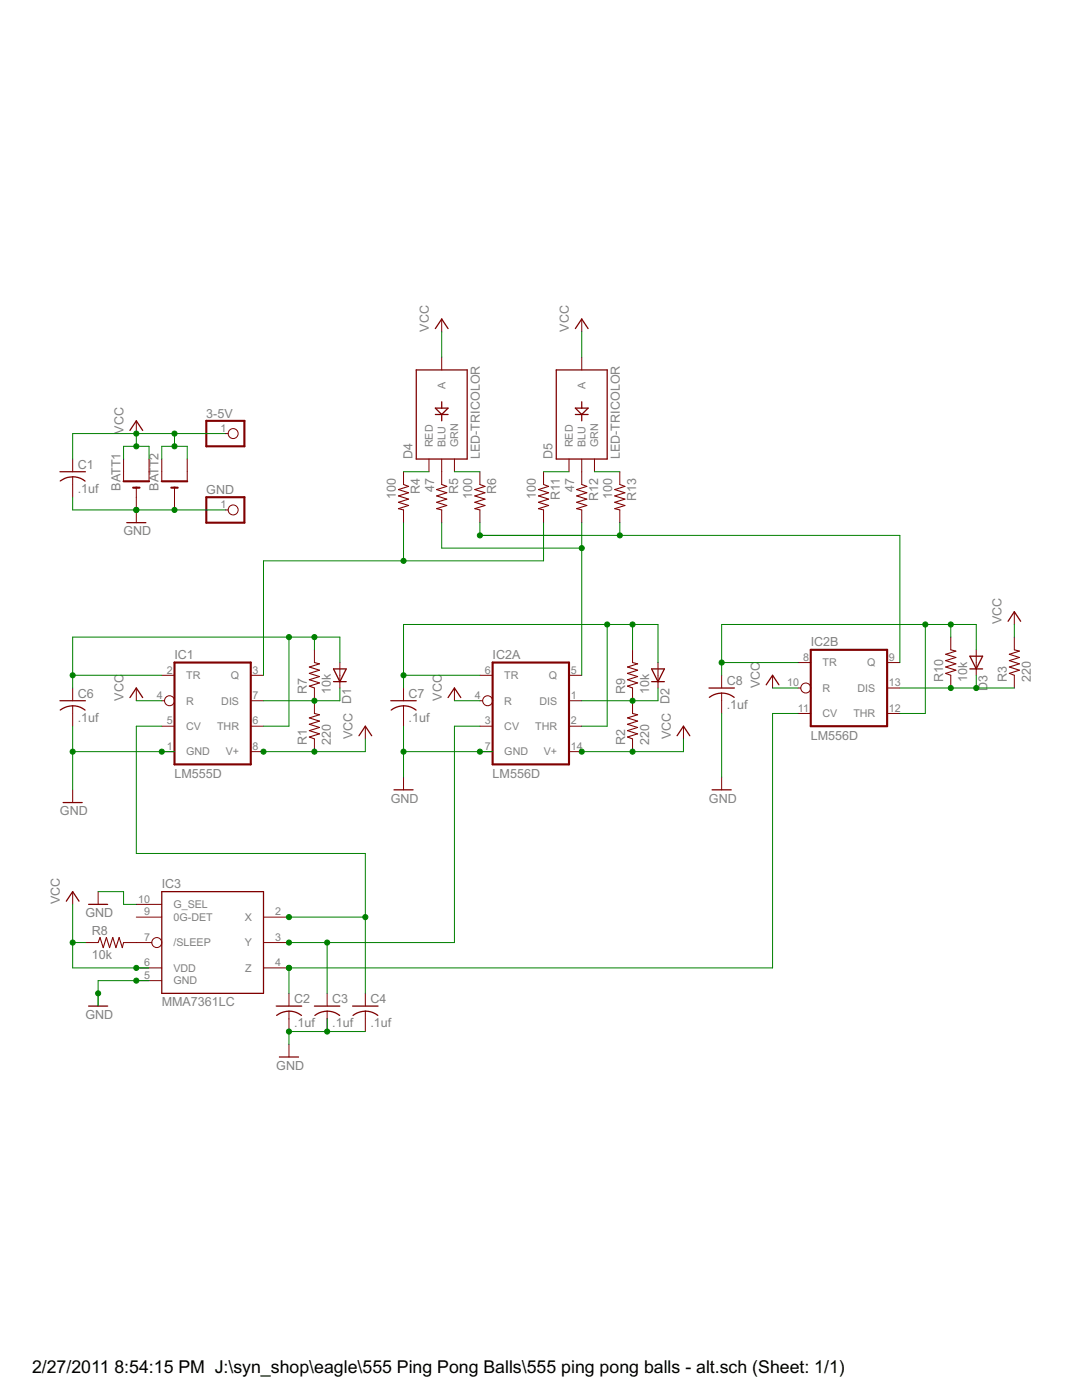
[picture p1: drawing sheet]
<svg xmlns="http://www.w3.org/2000/svg" width="216mm" height="279mm" viewBox="0 0 216 279" stroke-linecap="round" stroke-linejoin="round" font-family="sans-serif">
<g fill="#800000" stroke="#800000" stroke-width=".42">
<path d="M26.6 97.3h.6z"/>
<path d="M27.2 97.3h.6z"/>
<path d="M24.7 96.1h5z"/>
<path d="M41.2 89.1h7.6z"/>
<path d="M48.8 84v5.1z"/>
<path d="M41.2 84h7.6z"/>
<path d="M41.2 84v5.1z"/>
<path d="M41.2 104.3h7.6z"/>
<path d="M48.8 99.2v5.1z"/>
<path d="M41.2 99.2h7.6z"/>
<path d="M41.2 99.2v5.1z"/>
<path d="M34.8 152.5h15.2z"/>
<path d="M50 132.2v20.3z"/>
<path d="M34.8 132.2h15.2z"/>
<path d="M34.8 132.2v20.3z"/>
<path d="M98.3 152.5h15.2z"/>
<path d="M113.5 132.2v20.3z"/>
<path d="M98.3 132.2h15.2z"/>
<path d="M98.3 132.2v20.3z"/>
<path d="M161.8 144.9h15.2z"/>
<path d="M177 129.7v15.2z"/>
<path d="M161.8 129.7h15.2z"/>
<path d="M161.8 129.7v15.2z"/>
<path d="M34.2 97.3h.6z"/>
<path d="M34.8 97.3h.7z"/>
<path d="M32.3 96.1h5.1z"/>
</g>
<g fill="#800000" stroke="#800000" stroke-width=".2">
<path d="M27.2 97.3v1.9z"/>
<path d="M24.7 94.1v2z"/>
<path d="M24.7 91.6v2.5z"/>
<path d="M27.2 99.2v2.6z"/>
<path d="M29.7 94.1v2z"/>
<path d="M29.7 91.6v2.5z"/>
<path d="M27.2 84v2.5z"/>
<path d="M27.2 101.8v2.5z"/>
<path d="M45 86.5h.5z"/>
<path d="M45 101.8h.5z"/>
<path d="M32.3 134.8h2.5z"/>
<path d="M50 134.8h2.6z"/>
<path d="M32.3 139.8h.5z"/>
<path d="M32.3 144.9h2.5z"/>
<path d="M50 144.9h2.6z"/>
<path d="M50 139.8h2.6z"/>
<path d="M50 150h2.6z"/>
<path d="M32.3 150h2.5z"/>
<path d="M95.8 134.8h2.5z"/>
<path d="M113.5 134.8h2.6z"/>
<path d="M95.8 139.8h.5z"/>
<path d="M95.8 144.9h2.5z"/>
<path d="M113.5 144.9h2.6z"/>
<path d="M113.5 139.8h2.6z"/>
<path d="M113.5 150h2.6z"/>
<path d="M95.8 150h2.5z"/>
<path d="M159.2 132.2h2.6z"/>
<path d="M177 132.2h2.6z"/>
<path d="M159.2 137.3h.6z"/>
<path d="M159.2 142.4h2.6z"/>
<path d="M177 142.4h2.6z"/>
<path d="M177 137.3h2.6z"/>
<path d="M52.6 183h5.1z"/>
<path d="M52.6 188.1h5.1z"/>
<path d="M52.6 193.2h5.1z"/>
<path d="M27.2 180.5h5.1z"/>
<path d="M27.2 183h5.1z"/>
<path d="M27.2 188.1h3.1z"/>
<path d="M27.2 193.2h5.1z"/>
<path d="M27.2 195.7h5.1z"/>
<path d="M14.5 177.9v2.6z"/>
<path d="M19.6 198.2v2.6z"/>
<path d="M14.5 157.6v2.6z"/>
<path d="M80.5 155.1v2.5z"/>
<path d="M72.9 144.9v2.6z"/>
<path d="M136.4 144.9v2.6z"/>
<path d="M57.7 201.8v1.5z"/>
<path d="M57.7 198.2v2.6z"/>
<path d="M57.7 203.3v2.6z"/>
<path d="M65.3 201.8v1.5z"/>
<path d="M65.3 198.2v2.6z"/>
<path d="M65.3 203.3v2.6z"/>
<path d="M72.9 201.8v1.5z"/>
<path d="M72.9 198.2v2.6z"/>
<path d="M72.9 203.3v2.6z"/>
<path d="M57.7 208.4v2.5z"/>
<path d="M144 155.1v2.5z"/>
<path d="M62.7 139.8v2.6z"/>
<path d="M62.7 147.5v2.5z"/>
<path d="M126.2 139.8v2.6z"/>
<path d="M126.2 147.5v2.5z"/>
<path d="M202.4 127.1v2.6z"/>
<path d="M202.4 134.8v2.5z"/>
<path d="M202.4 122.1v2.5z"/>
<path d="M14.5 95.2v1.5z"/>
<path d="M14.5 91.6v2.5z"/>
<path d="M14.5 96.7v2.5z"/>
<path d="M19.6 177.9v2.6z"/>
<path d="M154.2 134.8v2.5z"/>
<path d="M14.5 140.9v1.5z"/>
<path d="M14.5 137.3v2.5z"/>
<path d="M14.5 142.4v2.5z"/>
<path d="M80.5 140.9v1.5z"/>
<path d="M80.5 137.3v2.5z"/>
<path d="M80.5 142.4v2.5z"/>
<path d="M144 138.3v1.5z"/>
<path d="M144 134.8v2.5z"/>
<path d="M144 139.8v2.6z"/>
<path d="M90.7 91.6v2.5z"/>
<path d="M88.1 91.6v2.5z"/>
<path d="M88.1 71.3v2.5z"/>
<path d="M85.6 91.6v2.5z"/>
<path d="M80.5 101.8v2.5z"/>
<path d="M80.5 94.1v2.6z"/>
<path d="M88.1 101.8v2.5z"/>
<path d="M88.1 94.1v2.6z"/>
<path d="M95.8 101.8v2.5z"/>
<path d="M95.8 94.1v2.6z"/>
<path d="M88.1 63.7v2.5z"/>
<path d="M62.7 129.7v2.5z"/>
<path d="M62.7 137.3v2.5z"/>
<path d="M27.2 137.3v2.5z"/>
<path d="M24.7 188.1h2.5z"/>
<path d="M17 188.1h2.6z"/>
<path d="M34.8 97.3v1.9z"/>
<path d="M32.3 94.1v2z"/>
<path d="M32.3 91.6v2.5z"/>
<path d="M34.8 99.2v2.6z"/>
<path d="M37.4 94.1v2z"/>
<path d="M37.4 91.6v2.5z"/>
<path d="M90.7 137.3v2.5z"/>
<path d="M126.2 129.7v2.5z"/>
<path d="M126.2 137.3v2.5z"/>
<path d="M189.7 127.1v2.6z"/>
<path d="M189.7 134.8v2.5z"/>
<path d="M118.6 91.6v2.5z"/>
<path d="M116.1 91.6v2.5z"/>
<path d="M116.1 71.3v2.5z"/>
<path d="M113.5 91.6v2.5z"/>
<path d="M108.5 101.8v2.5z"/>
<path d="M108.5 94.1v2.6z"/>
<path d="M116.1 101.8v2.5z"/>
<path d="M116.1 94.1v2.6z"/>
<path d="M123.7 101.8v2.5z"/>
<path d="M123.7 94.1v2.6z"/>
<path d="M116.1 63.7v2.5z"/>
<path d="M67.8 132.2v2.6z"/>
<path d="M67.8 134.8v2.5z"/>
<path d="M131.3 132.2v2.6z"/>
<path d="M131.3 134.8v2.5z"/>
<path d="M194.8 129.7v2.5z"/>
<path d="M194.8 132.2v2.6z"/>
</g>
<g fill="#800000" stroke="#800000" stroke-width=".25">
<path d="M27.2 84l1.3 1.9z"/>
<path d="M27.2 84l-1.3 1.9z"/>
<path d="M25.3 104.3h3.8z"/>
<path d="M32.3 177.9v20.3z"/>
<path d="M32.3 198.2h20.3z"/>
<path d="M52.6 177.9v20.3z"/>
<path d="M32.3 177.9h20.3z"/>
<path d="M14.5 177.9l1.3 2z"/>
<path d="M14.5 177.9l-1.3 2z"/>
<path d="M17.7 200.8h3.8z"/>
<path d="M12.6 160.2h3.8z"/>
<path d="M78.6 157.6h3.8z"/>
<path d="M72.9 144.9l1.3 1.9z"/>
<path d="M72.9 144.9l-1.3 1.9z"/>
<path d="M136.4 144.9l1.2 1.9z"/>
<path d="M136.4 144.9l-1.3 1.9z"/>
<path d="M55.1 200.8h5.1z"/>
<path d="M62.7 200.8h5.1z"/>
<path d="M70.4 200.8h5z"/>
<path d="M55.8 210.9h3.8z"/>
<path d="M142.1 157.6h3.8z"/>
<path d="M202.4 122.1l1.3 1.9z"/>
<path d="M202.4 122.1l-1.3 1.9z"/>
<path d="M12 94.1h5z"/>
<path d="M17.7 180.5h3.8z"/>
<path d="M154.2 134.8l1.2 1.9z"/>
<path d="M154.2 134.8l-1.3 1.9z"/>
<path d="M12 139.8h5z"/>
<path d="M78 139.8h5.1z"/>
<path d="M141.5 137.3h5z"/>
<path d="M83.1 73.8h10.1z"/>
<path d="M93.2 73.8v17.8z"/>
<path d="M83.1 91.6h10.1z"/>
<path d="M83.1 73.8v17.8z"/>
<path d="M88.1 81.4h1.3z"/>
<path d="M86.9 81.4h1.2z"/>
<path d="M86.9 81.4l1.2 1.3z"/>
<path d="M88.1 82.7l1.3-1.3z"/>
<path d="M88.1 82.7h1.3z"/>
<path d="M86.9 82.7h1.2z"/>
<path d="M88.1 82.7v1.3z"/>
<path d="M88.1 80.2v1.2z"/>
<path d="M88.1 63.7l1.3 1.9z"/>
<path d="M88.1 63.7l-1.2 1.9z"/>
<path d="M27.2 137.3l1.3 1.9z"/>
<path d="M27.2 137.3l-1.3 1.9z"/>
<path d="M90.7 137.3l1.2 1.9z"/>
<path d="M90.7 137.3l-1.3 1.9z"/>
<path d="M111 73.8h10.2z"/>
<path d="M121.2 73.8v17.8z"/>
<path d="M111 91.6h10.2z"/>
<path d="M111 73.8v17.8z"/>
<path d="M116.1 81.4h1.2z"/>
<path d="M114.8 81.4h1.3z"/>
<path d="M114.8 81.4l1.3 1.3z"/>
<path d="M116.1 82.7l1.2-1.3z"/>
<path d="M116.1 82.7h1.2z"/>
<path d="M114.8 82.7h1.3z"/>
<path d="M116.1 82.7v1.3z"/>
<path d="M116.1 80.2v1.2z"/>
<path d="M116.1 63.7l1.2 1.9z"/>
<path d="M116.1 63.7l-1.3 1.9z"/>
<path d="M66.5 133.5l1.3 2.5z"/>
<path d="M69.1 133.5l-1.3 2.5z"/>
<path d="M67.8 136h1.3z"/>
<path d="M66.5 133.5h2.6z"/>
<path d="M66.5 136h1.3z"/>
<path d="M130 133.5l1.3 2.5z"/>
<path d="M132.6 133.5l-1.3 2.5z"/>
<path d="M131.3 136h1.3z"/>
<path d="M130 133.5h2.6z"/>
<path d="M130 136h1.3z"/>
<path d="M193.5 131l1.3 2.5z"/>
<path d="M196.1 131l-1.3 2.5z"/>
<path d="M194.8 133.5h1.3z"/>
<path d="M193.5 131h2.6z"/>
<path d="M193.5 133.5h1.3z"/>
</g>
<g fill="none" stroke="#800000" stroke-width=".2">
<circle cx="46.5" cy="86.5" r=".99"/>
<circle cx="46.5" cy="101.8" r=".99"/>
<circle cx="33.8" cy="139.8" r=".99"/>
<circle cx="97.3" cy="139.8" r=".99"/>
<circle cx="160.8" cy="137.3" r=".99"/>
<circle cx="31.3" cy="188.1" r=".99"/>
</g>
<path d="M14.5 95.1l.5 .1a3.8 3.8 0 0 1 2 .8M14.5 95.2a3.9 3.9 0 0 0-2.5 .8M141.5 139.2a4 4 0 0 1 5 0M12 141.7a4 4 0 0 1 5 0M78.1 141.7a4 4 0 0 1 4.9 0M55.2 202.6a4 4 0 0 1 5 0M62.8 202.6a4 4 0 0 1 5 0M70.4 202.6a4 4 0 0 1 5 0" fill="none" stroke="#800000" stroke-width=".25"/>
<g fill="#800000" stroke="#800000" stroke-width=".21">
<path d="M61.7 147.1l1 .4z"/>
<path d="M61.7 147.1l2.1-.6z"/>
<path d="M61.7 145.8l2.1 .7z"/>
<path d="M61.7 145.8l2.1-.6z"/>
<path d="M61.7 144.5l2.1 .7z"/>
<path d="M61.7 144.5l2.1-.6z"/>
<path d="M61.7 143.3l2.1 .6z"/>
<path d="M61.7 143.3l2.1-.7z"/>
<path d="M62.7 142.4l1.1 .2z"/>
<path d="M125.2 147.1l1 .4z"/>
<path d="M125.2 147.1l2-.6z"/>
<path d="M125.2 145.8l2 .7z"/>
<path d="M125.2 145.8l2-.6z"/>
<path d="M125.2 144.5l2 .7z"/>
<path d="M125.2 144.5l2-.6z"/>
<path d="M125.2 143.3l2 .6z"/>
<path d="M125.2 143.3l2-.7z"/>
<path d="M126.2 142.4l1 .2z"/>
<path d="M201.4 134.4l1 .4z"/>
<path d="M201.4 134.4l2-.6z"/>
<path d="M201.4 133.1l2 .7z"/>
<path d="M201.4 133.1l2-.6z"/>
<path d="M201.4 131.8l2 .7z"/>
<path d="M201.4 131.8l2-.6z"/>
<path d="M201.4 130.6l2 .6z"/>
<path d="M201.4 130.6l2-.7z"/>
<path d="M202.4 129.7l1 .2z"/>
<path d="M80.5 96.7l1 .4z"/>
<path d="M79.5 97.7l2-.6z"/>
<path d="M79.5 97.7l2 .6z"/>
<path d="M79.5 99l2-.7z"/>
<path d="M79.5 99l2 .6z"/>
<path d="M79.5 100.2l2-.6z"/>
<path d="M79.5 100.2l2 .7z"/>
<path d="M79.5 101.5l2-.6z"/>
<path d="M79.5 101.5l1 .3z"/>
<path d="M88.1 96.7l1.1 .4z"/>
<path d="M87.1 97.7l2.1-.6z"/>
<path d="M87.1 97.7l2.1 .6z"/>
<path d="M87.1 99l2.1-.7z"/>
<path d="M87.1 99l2.1 .6z"/>
<path d="M87.1 100.2l2.1-.6z"/>
<path d="M87.1 100.2l2.1 .7z"/>
<path d="M87.1 101.5l2.1-.6z"/>
<path d="M87.1 101.5l1 .3z"/>
<path d="M95.8 96.7l1 .4z"/>
<path d="M94.7 97.7l2.1-.6z"/>
<path d="M94.7 97.7l2.1 .6z"/>
<path d="M94.7 99l2.1-.7z"/>
<path d="M94.7 99l2.1 .6z"/>
<path d="M94.7 100.2l2.1-.6z"/>
<path d="M94.7 100.2l2.1 .7z"/>
<path d="M94.7 101.5l2.1-.6z"/>
<path d="M94.7 101.5l1.1 .3z"/>
<path d="M61.7 136.9l1 .4z"/>
<path d="M61.7 136.9l2.1-.6z"/>
<path d="M61.7 135.7l2.1 .6z"/>
<path d="M61.7 135.7l2.1-.7z"/>
<path d="M61.7 134.4l2.1 .6z"/>
<path d="M61.7 134.4l2.1-.6z"/>
<path d="M61.7 133.1l2.1 .7z"/>
<path d="M61.7 133.1l2.1-.6z"/>
<path d="M62.7 132.2l1.1 .3z"/>
<path d="M20 187.1l-.4 1z"/>
<path d="M20 187.1l.6 2z"/>
<path d="M21.2 187.1l-.6 2z"/>
<path d="M21.2 187.1l.7 2z"/>
<path d="M22.5 187.1l-.6 2z"/>
<path d="M22.5 187.1l.6 2z"/>
<path d="M23.8 187.1l-.7 2z"/>
<path d="M23.8 187.1l.6 2z"/>
<path d="M24.7 188.1l-.3 1z"/>
<path d="M125.2 136.9l1 .4z"/>
<path d="M125.2 136.9l2-.6z"/>
<path d="M125.2 135.7l2 .6z"/>
<path d="M125.2 135.7l2-.7z"/>
<path d="M125.2 134.4l2 .6z"/>
<path d="M125.2 134.4l2-.6z"/>
<path d="M125.2 133.1l2 .7z"/>
<path d="M125.2 133.1l2-.6z"/>
<path d="M126.2 132.2l1 .3z"/>
<path d="M188.7 134.4l1 .4z"/>
<path d="M188.7 134.4l2-.6z"/>
<path d="M188.7 133.1l2 .7z"/>
<path d="M188.7 133.1l2-.6z"/>
<path d="M188.7 131.8l2 .7z"/>
<path d="M188.7 131.8l2-.6z"/>
<path d="M188.7 130.6l2 .6z"/>
<path d="M188.7 130.6l2-.7z"/>
<path d="M189.7 129.7l1 .2z"/>
<path d="M108.5 96.7l1 .4z"/>
<path d="M107.4 97.7l2.1-.6z"/>
<path d="M107.4 97.7l2.1 .6z"/>
<path d="M107.4 99l2.1-.7z"/>
<path d="M107.4 99l2.1 .6z"/>
<path d="M107.4 100.2l2.1-.6z"/>
<path d="M107.4 100.2l2.1 .7z"/>
<path d="M107.4 101.5l2.1-.6z"/>
<path d="M107.4 101.5l1.1 .3z"/>
<path d="M116.1 96.7l1 .4z"/>
<path d="M115.1 97.7l2-.6z"/>
<path d="M115.1 97.7l2 .6z"/>
<path d="M115.1 99l2-.7z"/>
<path d="M115.1 99l2 .6z"/>
<path d="M115.1 100.2l2-.6z"/>
<path d="M115.1 100.2l2 .7z"/>
<path d="M115.1 101.5l2-.6z"/>
<path d="M115.1 101.5l1 .3z"/>
<path d="M123.7 96.7l1 .4z"/>
<path d="M122.7 97.7l2-.6z"/>
<path d="M122.7 97.7l2 .6z"/>
<path d="M122.7 99l2-.7z"/>
<path d="M122.7 99l2 .6z"/>
<path d="M122.7 100.2l2-.6z"/>
<path d="M122.7 100.2l2 .7z"/>
<path d="M122.7 101.5l2-.6z"/>
<path d="M122.7 101.5l1 .3z"/>
</g>
<g fill="#008000" stroke="#008000" stroke-width=".2">
<path d="M27.2 86.5v2.6z"/>
<path d="M24.7 89.1h2.5z"/>
<path d="M24.7 89.1v2.5z"/>
<path d="M27.2 89.1h2.5z"/>
<path d="M34.8 86.5h10.2z"/>
<path d="M27.2 86.5h7.6z"/>
<path d="M14.5 86.5h12.7z"/>
<path d="M14.5 86.5v5.1z"/>
<path d="M29.7 89.1v2.5z"/>
<path d="M32.3 89.1v2.5z"/>
<path d="M32.3 89.1h2.5z"/>
<path d="M34.8 89.1h2.6z"/>
<path d="M37.4 89.1v2.5z"/>
<path d="M34.8 86.5v2.6z"/>
<path d="M27.2 193.2h2.5z"/>
<path d="M14.5 193.2h12.7z"/>
<path d="M14.5 188.1v5.1z"/>
<path d="M14.5 180.5v7.6z"/>
<path d="M14.5 188.1h2.5z"/>
<path d="M202.4 124.6v2.5z"/>
<path d="M154.2 137.3h5z"/>
<path d="M88.1 66.2v5.1z"/>
<path d="M72.9 147.5v2.5z"/>
<path d="M62.7 150h10.2z"/>
<path d="M52.6 150h10.1z"/>
<path d="M27.2 139.8h5.1z"/>
<path d="M136.4 147.5v2.5z"/>
<path d="M126.2 150h10.2z"/>
<path d="M116.1 150h10.1z"/>
<path d="M90.7 139.8h5.1z"/>
<path d="M116.1 66.2v5.1z"/>
<path d="M27.2 101.8h7.6z"/>
<path d="M34.8 101.8h10.2z"/>
<path d="M14.5 101.8h12.7z"/>
<path d="M14.5 99.2v2.6z"/>
<path d="M65.3 205.9h7.6z"/>
<path d="M65.3 203.3v2.6z"/>
<path d="M57.7 205.9h7.6z"/>
<path d="M57.7 205.9v2.5z"/>
<path d="M27.2 195.7h2.5z"/>
<path d="M19.6 195.7h7.6z"/>
<path d="M19.6 195.7v2.5z"/>
<path d="M19.6 198.2v2.6z"/>
<path d="M144 142.4v12.7z"/>
<path d="M24.7 180.5h2.5z"/>
<path d="M24.7 177.9v2.6z"/>
<path d="M19.6 177.9h5.1z"/>
<path d="M14.5 144.9v5.1z"/>
<path d="M14.5 150v7.6z"/>
<path d="M32.3 150h2.5z"/>
<path d="M14.5 150h17.8z"/>
<path d="M80.5 144.9v5.1z"/>
<path d="M80.5 150v5.1z"/>
<path d="M95.8 150h2.5z"/>
<path d="M80.5 150h15.3z"/>
<path d="M57.7 193.2v5z"/>
<path d="M57.7 193.2h96.5z"/>
<path d="M154.2 142.4v50.8z"/>
<path d="M154.2 142.4h5z"/>
<path d="M57.7 188.1h7.6z"/>
<path d="M65.3 188.1v10.1z"/>
<path d="M90.7 144.9h5.1z"/>
<path d="M65.3 188.1h25.4z"/>
<path d="M90.7 144.9v43.2z"/>
<path d="M57.7 127.1v17.8z"/>
<path d="M14.5 127.1h43.2z"/>
<path d="M14.5 127.1v7.7z"/>
<path d="M14.5 134.8h17.8z"/>
<path d="M14.5 134.8v2.5z"/>
<path d="M67.8 127.1v5.1z"/>
<path d="M62.7 127.1v2.6z"/>
<path d="M62.7 127.1h5.1z"/>
<path d="M57.7 127.1h5z"/>
<path d="M52.6 144.9h5.1z"/>
<path d="M121.2 124.6v20.3z"/>
<path d="M80.5 124.6h40.7z"/>
<path d="M80.5 124.6v10.2z"/>
<path d="M80.5 134.8v2.5z"/>
<path d="M131.3 124.6v7.6z"/>
<path d="M126.2 124.6h5.1z"/>
<path d="M121.2 124.6h5z"/>
<path d="M126.2 124.6v5.1z"/>
<path d="M80.5 134.8h15.3z"/>
<path d="M116.1 144.9h5.1z"/>
<path d="M144 132.2v2.6z"/>
<path d="M144 124.6v7.6z"/>
<path d="M144 124.6h40.6z"/>
<path d="M184.6 124.6v17.8z"/>
<path d="M144 132.2h15.2z"/>
<path d="M194.8 124.6v5.1z"/>
<path d="M189.7 124.6h5.1z"/>
<path d="M184.6 124.6h5.1z"/>
<path d="M189.7 124.6v2.5z"/>
<path d="M179.6 142.4h5z"/>
<path d="M27.2 144.9h5.1z"/>
<path d="M27.2 144.9v25.4z"/>
<path d="M72.9 183v15.2z"/>
<path d="M57.7 183h15.2z"/>
<path d="M27.2 170.3h45.7z"/>
<path d="M72.9 170.3v12.7z"/>
<path d="M90.7 94.1h5.1z"/>
<path d="M80.5 94.1h5.1z"/>
<path d="M67.8 137.3v2.5z"/>
<path d="M52.6 139.8h10.1z"/>
<path d="M62.7 139.8h5.1z"/>
<path d="M116.1 139.8h10.1z"/>
<path d="M126.2 139.8h5.1z"/>
<path d="M131.3 137.3v2.5z"/>
<path d="M194.8 137.3h7.6z"/>
<path d="M189.7 137.3h5.1z"/>
<path d="M179.6 137.3h10.1z"/>
<path d="M194.8 134.8v2.5z"/>
<path d="M118.6 94.1h5.1z"/>
<path d="M108.5 94.1h5z"/>
<path d="M95.8 104.3v2.5z"/>
<path d="M95.8 106.8h20.3z"/>
<path d="M95.8 106.8h27.9z"/>
<path d="M123.7 104.3v2.5z"/>
<path d="M123.7 106.8h55.9z"/>
<path d="M179.6 106.8v25.4z"/>
<path d="M80.5 104.3v7.6z"/>
<path d="M80.5 111.9h28z"/>
<path d="M108.5 104.3v7.6z"/>
<path d="M52.6 111.9h27.9z"/>
<path d="M52.6 111.9v22.9z"/>
<path d="M88.1 104.3v5.1z"/>
<path d="M116.1 104.3v5.1z"/>
<path d="M116.1 109.4v25.4z"/>
<path d="M88.1 109.4h28z"/>
<circle cx="27.2" cy="89.1" r=".51"/>
<circle cx="27.2" cy="86.5" r=".51"/>
<circle cx="34.8" cy="89.1" r=".51"/>
<circle cx="34.8" cy="86.5" r=".51"/>
<circle cx="27.2" cy="193.2" r=".51"/>
<circle cx="14.5" cy="188.1" r=".51"/>
<circle cx="62.7" cy="150" r=".51"/>
<circle cx="52.6" cy="150" r=".51"/>
<circle cx="126.2" cy="150" r=".51"/>
<circle cx="116.1" cy="150" r=".51"/>
<circle cx="27.2" cy="101.8" r=".51"/>
<circle cx="34.8" cy="101.8" r=".51"/>
<circle cx="57.7" cy="205.9" r=".51"/>
<circle cx="65.3" cy="205.9" r=".51"/>
<circle cx="27.2" cy="195.7" r=".51"/>
<circle cx="19.6" cy="198.2" r=".51"/>
<circle cx="14.5" cy="150" r=".51"/>
<circle cx="32.3" cy="150" r=".51"/>
<circle cx="80.5" cy="150" r=".51"/>
<circle cx="95.8" cy="150" r=".51"/>
<circle cx="57.7" cy="193.2" r=".51"/>
<circle cx="57.7" cy="188.1" r=".51"/>
<circle cx="65.3" cy="188.1" r=".51"/>
<circle cx="14.5" cy="134.8" r=".51"/>
<circle cx="62.7" cy="127.1" r=".51"/>
<circle cx="57.7" cy="127.1" r=".51"/>
<circle cx="121.2" cy="124.6" r=".51"/>
<circle cx="126.2" cy="124.6" r=".51"/>
<circle cx="80.5" cy="134.8" r=".51"/>
<circle cx="144" cy="132.2" r=".51"/>
<circle cx="184.6" cy="124.6" r=".51"/>
<circle cx="189.7" cy="124.6" r=".51"/>
<circle cx="57.7" cy="183" r=".51"/>
<circle cx="72.9" cy="183" r=".51"/>
<circle cx="62.7" cy="139.8" r=".51"/>
<circle cx="126.2" cy="139.8" r=".51"/>
<circle cx="189.7" cy="137.3" r=".51"/>
<circle cx="194.8" cy="137.3" r=".51"/>
<circle cx="123.7" cy="106.8" r=".51"/>
<circle cx="95.8" cy="106.8" r=".51"/>
<circle cx="80.5" cy="111.9" r=".51"/>
<circle cx="116.1" cy="109.4" r=".51"/>
</g>
<g font-size="4">
<text x="6.4" y="274.1">2/27/2011</text>
<text x="22.8" y="274.1">8:54:15 PM J:\syn_shop\eagle\555 Ping Pong Balls\555 ping pong balls - alt.sch (Sheet: 1/1)</text>
</g>
<g font-size="2.8" fill="#808080">
<text x="85.6" y="66.2" transform="rotate(-90 85.6 66.2)">VCC</text>
<text x="113.5" y="66.2" transform="rotate(-90 113.5 66.2)">VCC</text>
<text x="41.2" y="83.4">3-5V</text>
<text x="24.7" y="86.5" transform="rotate(-90 24.7 86.5)">VCC</text>
<text x="15.5" y="93.5">C1</text>
<text x="82.3" y="91.6" transform="rotate(-90 82.3 91.6)">D4</text>
<text x="95.8" y="91.6" transform="rotate(-90 95.8 91.6)">LED-TRICOLOR</text>
<text x="110.2" y="91.6" transform="rotate(-90 110.2 91.6)">D5</text>
<text x="123.7" y="91.6" transform="rotate(-90 123.7 91.6)">LED-TRICOLOR</text>
<text x="15.5" y="98.3">.1uf</text>
<text x="24" y="98" transform="rotate(-90 24 98)">BATT1</text>
<text x="31.6" y="98" transform="rotate(-90 31.6 98)">BATT2</text>
<text x="41.2" y="98.6">GND</text>
<text x="79" y="99.6" transform="rotate(-90 79 99.6)">100</text>
<text x="83.8" y="98.6" transform="rotate(-90 83.8 98.6)">R4</text>
<text x="86.6" y="98.2" transform="rotate(-90 86.6 98.2)">47</text>
<text x="91.4" y="98.6" transform="rotate(-90 91.4 98.6)">R5</text>
<text x="94.2" y="99.6" transform="rotate(-90 94.2 99.6)">100</text>
<text x="99" y="98.6" transform="rotate(-90 99 98.6)">R6</text>
<text x="106.9" y="99.6" transform="rotate(-90 106.9 99.6)">100</text>
<text x="111.7" y="99.8" transform="rotate(-90 111.7 99.8)">R11</text>
<text x="114.5" y="98.2" transform="rotate(-90 114.5 98.2)">47</text>
<text x="119.3" y="100" transform="rotate(-90 119.3 100)">R12</text>
<text x="122.2" y="99.6" transform="rotate(-90 122.2 99.6)">100</text>
<text x="127" y="100" transform="rotate(-90 127 100)">R13</text>
<text x="24.7" y="106.8">GND</text>
<text x="199.9" y="124.6" transform="rotate(-90 199.9 124.6)">VCC</text>
<text x="34.8" y="131.5">IC1</text>
<text x="98.3" y="131.5">IC2A</text>
<text x="161.8" y="128.9">IC2B</text>
<text x="145" y="136.7">C8</text>
<text x="151.6" y="137.3" transform="rotate(-90 151.6 137.3)">VCC</text>
<text x="188.2" y="136" transform="rotate(-90 188.2 136)">R10</text>
<text x="193" y="136" transform="rotate(-90 193 136)">10k</text>
<text x="197" y="138" transform="rotate(-90 197 138)">D3</text>
<text x="200.9" y="136" transform="rotate(-90 200.9 136)">R3</text>
<text x="205.7" y="136" transform="rotate(-90 205.7 136)">220</text>
<text x="15.5" y="139.2">C6</text>
<text x="24.7" y="139.9" transform="rotate(-90 24.7 139.9)">VCC</text>
<text x="61.2" y="138.6" transform="rotate(-90 61.2 138.6)">R7</text>
<text x="66" y="138.6" transform="rotate(-90 66 138.6)">10k</text>
<text x="81.5" y="139.2">C7</text>
<text x="88.1" y="139.9" transform="rotate(-90 88.1 139.9)">VCC</text>
<text x="124.7" y="138.6" transform="rotate(-90 124.7 138.6)">R9</text>
<text x="129.5" y="138.6" transform="rotate(-90 129.5 138.6)">10k</text>
<text x="145" y="141.5">.1uf</text>
<text x="15.5" y="144">.1uf</text>
<text x="61.2" y="148.7" transform="rotate(-90 61.2 148.7)">R1</text>
<text x="66" y="148.7" transform="rotate(-90 66 148.7)">220</text>
<text x="70.4" y="147.5" transform="rotate(-90 70.4 147.5)">VCC D1</text>
<text x="81.5" y="144">.1uf</text>
<text x="124.7" y="148.7" transform="rotate(-90 124.7 148.7)">R2</text>
<text x="129.5" y="148.7" transform="rotate(-90 129.5 148.7)">220</text>
<text x="133.8" y="147.5" transform="rotate(-90 133.8 147.5)">VCC D2</text>
<text x="161.8" y="147.6">LM556D</text>
<text x="34.8" y="155.2">LM555D</text>
<text x="98.3" y="155.2">LM556D</text>
<text x="78" y="160.2">GND</text>
<text x="141.5" y="160.2">GND</text>
<text x="12" y="162.7">GND</text>
<text x="32.3" y="177.2">IC3</text>
<text x="12" y="180.5" transform="rotate(-90 12 180.5)">VCC</text>
<text x="17" y="183">GND</text>
<text x="18.3" y="191.4">10k</text>
<text x="18.3" y="186.6">R8</text>
<text x="17" y="203.3">GND</text>
<text x="32.3" y="200.8">MMA7361LC</text>
<text x="58.7" y="200.2">C2</text>
<text x="66.3" y="200.2">C3</text>
<text x="73.9" y="200.2">C4</text>
<text x="58.7" y="205">.1uf</text>
<text x="66.3" y="205">.1uf</text>
<text x="73.9" y="205">.1uf</text>
<text x="55.1" y="213.5">GND</text>
</g>
<g font-size="2.4" fill="#808080">
<text x="88.9" y="77.6" transform="rotate(-90 88.9 77.6)">A</text>
<text x="116.8" y="77.6" transform="rotate(-90 116.8 77.6)">A</text>
<text x="44" y="86.2">1</text>
<text x="86.4" y="89.3" transform="rotate(-90 86.4 89.3)">RED</text>
<text x="88.9" y="89.3" transform="rotate(-90 88.9 89.3)">BLU</text>
<text x="91.4" y="89.3" transform="rotate(-90 91.4 89.3)">GRN</text>
<text x="114.3" y="89.3" transform="rotate(-90 114.3 89.3)">RED</text>
<text x="116.8" y="89.3" transform="rotate(-90 116.8 89.3)">BLU</text>
<text x="119.4" y="89.3" transform="rotate(-90 119.4 89.3)">GRN</text>
<text x="44" y="101.4">1</text>
<text x="160.2" y="131.9">8</text>
<text x="177.4" y="131.9">9</text>
<text x="33.3" y="134.4">2</text>
<text x="37.1" y="135.5">TR</text>
<text x="46" y="135.5">Q</text>
<text x="50.4" y="134.4">3</text>
<text x="96.8" y="134.4">6</text>
<text x="100.6" y="135.5">TR</text>
<text x="109.5" y="135.5">Q</text>
<text x="113.9" y="134.4">5</text>
<text x="157.1" y="137">10</text>
<text x="164.1" y="133">TR</text>
<text x="173" y="133">Q</text>
<text x="177.4" y="137">13</text>
<text x="31.3" y="139.5">4</text>
<text x="37.1" y="140.6">R</text>
<text x="44.2" y="140.6">DIS</text>
<text x="50.4" y="139.5">7</text>
<text x="94.8" y="139.5">4</text>
<text x="100.6" y="140.6">R</text>
<text x="107.6" y="140.6">DIS</text>
<text x="113.9" y="139.5">1</text>
<text x="159.2" y="142">11</text>
<text x="164.1" y="138.1">R</text>
<text x="164.1" y="143.2">CV</text>
<text x="170.3" y="143.2">THR</text>
<text x="171.1" y="138.1">DIS</text>
<text x="177.4" y="142">12</text>
<text x="33.3" y="144.6">5</text>
<text x="33.3" y="149.7">1</text>
<text x="37.1" y="145.7">CV</text>
<text x="43.3" y="145.7">THR</text>
<text x="50.4" y="144.6">6</text>
<text x="50.4" y="149.7">8</text>
<text x="96.8" y="144.6">3</text>
<text x="96.8" y="149.7">7</text>
<text x="100.6" y="145.7">CV</text>
<text x="106.8" y="145.7">THR</text>
<text x="113.9" y="144.6">2</text>
<text x="113.9" y="149.7">14</text>
<text x="37.1" y="150.8">GND</text>
<text x="45" y="150.8">V+</text>
<text x="100.6" y="150.8">GND</text>
<text x="108.5" y="150.8">V+</text>
<text x="27.6" y="180.1">10</text>
<text x="28.7" y="182.7">9</text>
<text x="34.6" y="181.2">G_SEL</text>
<text x="34.6" y="183.8">0G-DET</text>
<text x="48.9" y="183.8">X</text>
<text x="54.9" y="182.7">2</text>
<text x="28.7" y="187.7">7</text>
<text x="34.6" y="188.9">/SLEEP</text>
<text x="48.9" y="188.9">Y</text>
<text x="54.9" y="187.7">3</text>
<text x="28.7" y="192.8">6</text>
<text x="28.7" y="195.4">5</text>
<text x="34.6" y="193.9">VDD</text>
<text x="34.6" y="196.5">GND</text>
<text x="48.9" y="193.9">Z</text>
<text x="54.9" y="192.8">4</text>
</g>
</svg>
